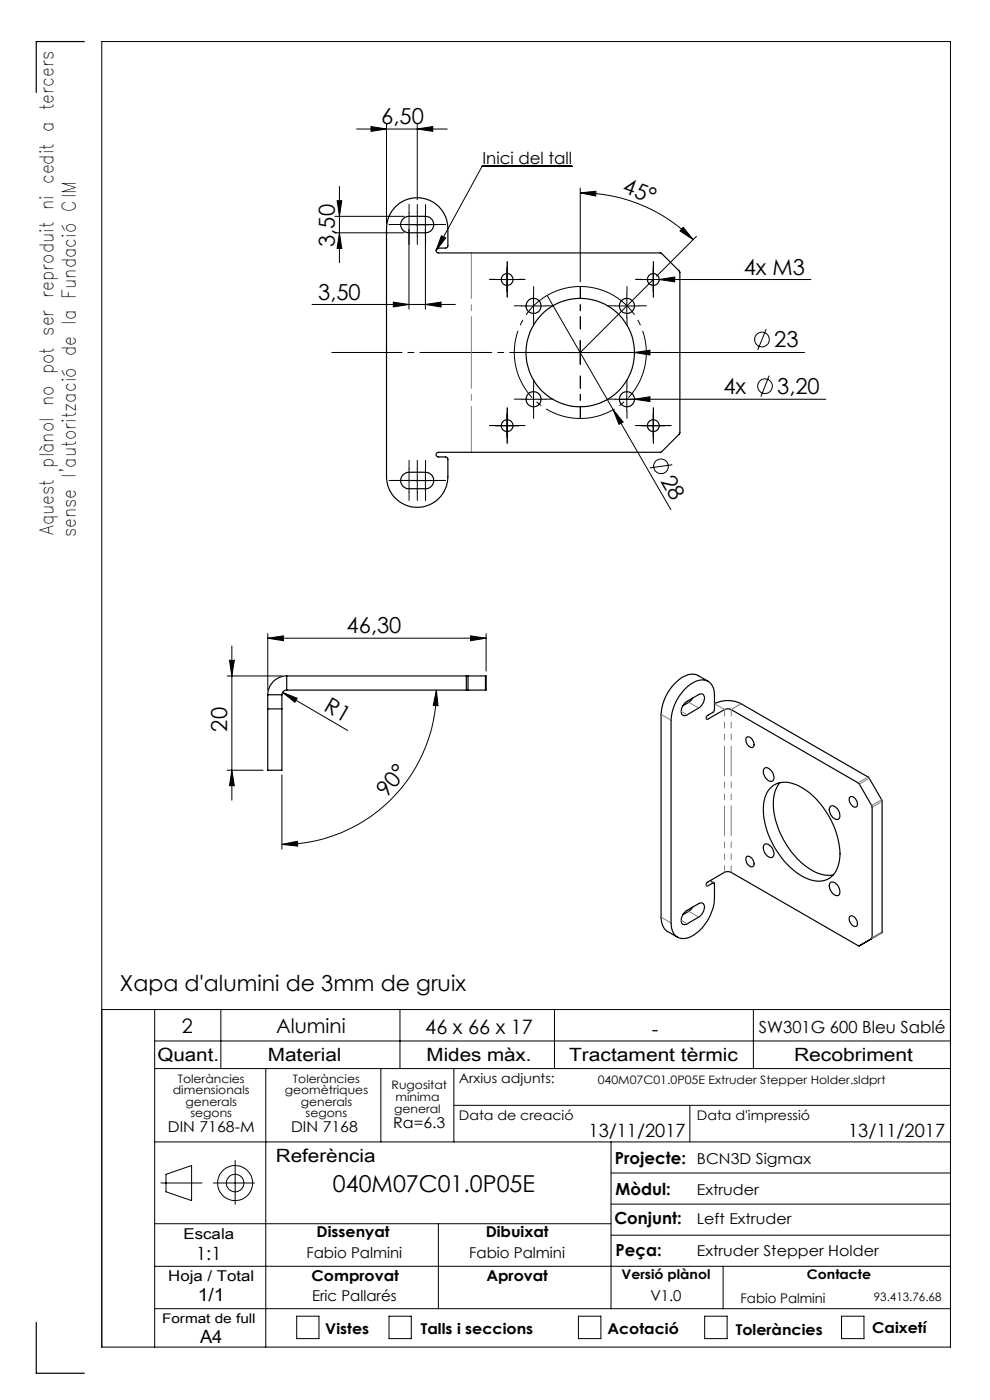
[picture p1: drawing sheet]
<svg xmlns="http://www.w3.org/2000/svg" width="210mm" height="297mm" viewBox="0 0 210 297" stroke-linecap="round" stroke-linejoin="round" font-family="sans-serif">
<g fill="none" stroke="#000" stroke-width=".21">
<path d="M72 39.5v16.2M75.6 27.4h19.3M78.7 26.8l3.3 .6-3.3 .5zM82 26.4v21M88.5 27.4l3.3-.6v1.1zM88.5 26.4v16M121.3 35.3h-19l-9.8 17.9M123.1 39.9v19.9M71 49.4h14.8M71 45.9h14.8M71.5 42.6h1l-.5 3.3zM72 49.4l.5 3.3h-1z"/>
<path d="M86 47.7h6.7M86.7 48.6v17M88.5 45.2v5M90.2 45.2v20.4M93.6 50l.9 .5-2 2.7zM105.1 59.3h5M107.6 56.8v5M123.1 40.9l3.3-.3v1zM123.1 40.9a34 34 0 0 1 23.9 9.9M136.1 59.3h35.9M138.6 56.8v5M138.6 59.3l-15.5 15.5"/>
<path d="M139.8 59.3l3.3-.5v1zM144.9 48.2l2.1 2.6-2.7-1.8zM147.7 50.1l-8.4 8.5M66.2 64.6h30.4M83.4 64.1l3.3 .5-3.3 .5zM90.2 64.6l3.4-.5v1zM110.7 64.9h5M111.6 74.8h59.1M113.2 62.4v5M116.1 62.7l14 24.2M123.1 72.3v5M130.5 64.9h5"/>
<path d="M133 62.4v5M134.6 74.8l3.3-.5v1zM162.5 69.8l-1.8 4.5M163.2 79.7l-1.8 4.4M88.5 99.4v5.1M90.2 99.4v5.1M105.1 90.3h5M107.6 87.8v5M110.7 84.7h5M113.2 82.2v5M130.1 86.9l2.1 2.6-.9 .5zM130.1 86.9l12.2 21.2"/>
<path d="M130.5 84.7h44.7M133 82.2v5M134.6 84.7l3.3-.5v1zM136.1 90.3h5M138.6 87.8v5M142.6 98.6l-4.8 .7M86 101.9h6.7M49.2 137.1v32.7M56.8 135.4l3.3-.5v1zM56.8 134.4v12M56.8 135.4h46.3M99.8 134.9l3.3 .5-3.3 .5z"/>
<path d="M103.1 134.4v8M48.2 143.4h11.6M48.7 140.1h1l-.5 3.3zM59.9 146.9l3.1 1.2-.5 .9zM59.9 146.9l13.9 8.1M92.6 146.4l.3 3.3-1-.1zM92.6 146.4a32.8 32.8 0 0 1-32.8 32.7M48.2 163.4h7.6M49.2 163.4l.5 3.3h-1zM59.8 179.1l3.3-.6v1zM59.8 164.4v15.8M21.6 214.2h180"/>
<path d="M32.8 214.2v71.6M46.8 214.2v12.5M84.8 214.2v12.5M117.6 214.2v12.5M159.8 214.2v12.5M32.8 220.8h168.8M32.8 226.7h168.8M56.4 226.7v59.1M80.8 226.7v15.5M96.3 226.7v15.5M96.3 234.5h105.3M146.3 234.5v7.7"/>
<path d="M32.8 259.6h96.8M32.8 242.2h168.8M34.1 251h8.8M35.2 249.1l5.4-1.8v7.4l-5.4-1.9zM45.3 251h8.7M49.9 246.2v9.3M93 259.6v18M129.6 242.2v35.4M129.6 255.4h72M129.6 248.8h72M32.8 277.6h168.8M32.8 268.6h168.8"/>
<path d="M62.9 279.2h4.8v4.8h-4.8zM82.5 279.2h4.7v4.8h-4.7zM122.7 279.2h4.8v4.8h-4.8zM129.6 262h72M149.5 279.2h4.7v4.8h-4.7zM153.4 268.6v9M178.5 279.2h4.8v4.8h-4.8zM21.6 285.8h180v-277h-180v277"/>
<circle cx="161.6" cy="72" r="1.55"/>
<circle cx="140.2" cy="98.9" r="1.56"/>
<circle cx="162.3" cy="81.9" r="1.56"/>
<circle cx="49.9" cy="251" r="3.7"/>
<circle cx="49.9" cy="251" r="1.86"/>
</g>
<path d="M123.1 60.8a14 14 0 0 0-12.3 20.7 14 14 0 0 0 24 .9 14 14 0 0 0-10.6-21.6h-1.1" fill="none" stroke="#000" stroke-width=".21" stroke-dasharray="15.2 1.3 1.3 1.3" stroke-dashoffset="1.7" stroke-linecap="butt"/>
<g fill="none" stroke="#000" stroke-width=".21" stroke-dasharray="15.2 1.3 1.3 1.3">
<path d="M84.3 47.6h-1.8M86 47.6h-1.7M86.8 47.6v2.5M86.8 47.6h2.5M86.8 47.6v-2.5M86.8 47.6h-2.5M86.8 50.1v1.8M86.8 45.1v-1.7M87.8 47.6h-1.8M88.5 50.1v1.8M88.5 45.1v-1.7M89.3 47.6h1.7"/>
<path d="M90.3 50.1v1.8M90.3 45.1v-1.7M91 47.6h1.8M92.8 47.6h1.7M105.1 59.3h-1.3M107.6 56.8v-1.3M110.1 59.3h1.2M136.1 59.3h-1.3M138.6 56.8v-1.3M141.1 59.3h1.2M107.6 61.8v1.2M110.7 64.9h-1.6"/>
<path d="M113.2 62.4v-1.6M113.2 67.4v1.6M115.7 64.9h1.6M130.5 64.9h-1.6M133 62.4v-1.6M133 67.4v1.6M135.5 64.9h1.6M138.6 61.8v1.2M86.8 99.4v-1.7M88.5 99.4v-1.7M90.3 99.4v-1.7M105.1 90.3h-1.3"/>
<path d="M107.6 87.8v-1.3M107.6 92.8v1.2M110.1 90.3h1.2M110.7 84.7h-1.6M113.2 82.2v-1.6M113.2 87.2v1.6M115.7 84.7h1.6M130.5 84.7h-1.6M133 82.2v-1.6M133 87.2v1.6M135.5 84.7h1.6M136.1 90.3h-1.3"/>
<path d="M138.6 87.8v-1.3M138.6 92.8v1.2M141.1 90.3h1.2M84.3 101.9h-1.8M86 101.9h-1.7M86.8 101.9v2.5M86.8 101.9h2.5M86.8 101.9v-2.5M86.8 101.9h-2.5M86.8 104.4v1.8M87.8 101.9h-1.8M88.5 104.4v1.8"/>
<path d="M89.3 101.9h1.7M90.3 104.4v1.8M91 101.9h1.8M92.8 101.9h1.7"/>
</g>
<path d="M118.1 74.8h-9M123.1 69.8v-9M123.1 79.8v9M128.1 74.8h9" fill="none" stroke="#000" stroke-width=".21" stroke-dasharray="15.2 1.3 1.3 1.3" stroke-dashoffset="12.6"/>
<path d="M142 74.8h-71.6" fill="none" stroke="#000" stroke-width=".21" stroke-dasharray="15.2 1.3 1.3 1.3" stroke-dashoffset=".4"/>
<g fill="none" stroke="#000" stroke-width=".25">
<path d="M17.9 8.8h-10.2v10.8M83.9 43.8a6.5 6.5 0 0 1 7.1-1.4 6.5 6.5 0 0 1 4 6.1v3.8l-.4 .3h-1.6a.51 .51 0 0 0-.5 .5 .51 .51 0 0 0 .5 .6h47.2l4 4v34.2l-3.9 3.9-47.3 .2a.49 .49 0 0 0-.5 .4 .49 .49 0 0 0 .5 .5h1.6l.3 .3 .1 3.9a6.5 6.5 0 0 1-6.5 6.5 6.5 6.5 0 0 1-6.5-6.5v-52.6a6.5 6.5 0 0 1 1.9-4.7zM85.5 46.4l.9-.5h3.8a1.75 1.75 0 0 1 1.8 1.7 1.75 1.75 0 0 1-1.8 1.8h-3.5a1.73 1.73 0 0 1-1.6-1.1 1.73 1.73 0 0 1 .4-1.9zM85.5 100.7l.9-.5h3.8a1.75 1.75 0 0 1 1.8 1.7 1.75 1.75 0 0 1-1.8 1.8h-3.5a1.73 1.73 0 0 1-1.6-1.1 1.73 1.73 0 0 1 .4-1.9zM56.8 150.4v13h3v-13M56.8 150.4h3M56.8 147.4h3M56.8 147.4v3M59.8 147.4v3M60.8 143.4a4 4 0 0 0-4 4M60.8 146.4a1.02 1.02 0 0 0-1 1M60.8 143.4v3"/>
<path d="M60.8 146.4h38.1M60.8 143.4h38.1M98.9 146.4h.4M98.9 143.4h.4M98.9 143.4v3M99.3 146.4h3.7M99.3 143.4h3.7M99.3 143.4v3M103 143.4h.1v3h-.1M103 143.4v3M145.3 149.2l2.9-1.8a.83 .83 0 0 1 1.1 0 .83 .83 0 0 1 .1 1.1l-.2 .6-.8 1-2.7 1.6a.84 .84 0 0 1-1-.1 .84 .84 0 0 1-.2-1.1l.4-.9zM146.9 148.1l-.8 .9-1.2 .7"/>
<path d="M150.2 144.5l-2.1-1.2a3.7 3.7 0 0 0-4.3 1.1 10.2 10.2 0 0 0-3.6 7.2v43a3.4 3.4 0 0 0 1.4 3l2.1 1.2M151.6 149.3a6.2 6.2 0 0 1 5.6 0l27.1 15.6 2.8 4.9v28l-4.8 2.9M158.4 156.4a1.41 1.41 0 0 1 1.3 2.2 1.48 1.48 0 0 1-1.3-2.2zM162.1 163.1a1.32 1.32 0 0 1 1.8 .9 1.12 1.12 0 0 1-.3 1.8 2.02 2.02 0 0 1-1.5-2.7zM162.2 179.1a1.87 1.87 0 0 1 1.7 2.7 1.42 1.42 0 0 1-1.8-1.2l-.2-1zM163.3 167.2a4.8 4.8 0 0 1 5.8-.7 17.4 17.4 0 0 1 8.9 12.6 7.7 7.7 0 0 1-1.4 6.7 4.9 4.9 0 0 1-5.9 .4 17.4 17.4 0 0 1-8.7-15.4l.3-1.8 .4-.9zM165.5 166a7.9 7.9 0 0 0-1.2 7 17.5 17.5 0 0 0 9.2 12.2l1.6 .5 1.6-.1M176.2 171a1.7 1.7 0 0 1 1.9 1.6 .79 .79 0 0 1-.2 1.1 .79 .79 0 0 1-1.1-.2 1.9 1.9 0 0 1-.6-2.5zM180.2 169.2a1.14 1.14 0 0 1 1.6 .9 .66 .66 0 0 1 0 .9 .66 .66 0 0 1-.8 .2 1.71 1.71 0 0 1-.8-2zM145.1 193.7l.4-.4 2.7-1.6a.82 .82 0 0 1 1.1 .1 .82 .82 0 0 1 .1 1l-.2 .6-.8 1-2.7 1.6a.84 .84 0 0 1-1-.1 .84 .84 0 0 1-.2-1zM146.9 192.4l-.8 1-1.2 .6M150.6 186.8l.8 .5"/>
<path d="M158.3 181.8a1.32 1.32 0 0 1 1.6 1.5 .57 .57 0 0 1-.3 .6 .57 .57 0 0 1-.7-.2 1.73 1.73 0 0 1-.6-1.9zM176.2 187.2a1.89 1.89 0 0 1 1.8 2.5 .99 .99 0 0 1-1.6-.5 1.62 1.62 0 0 1-.2-2zM180.2 194.4a1.01 1.01 0 0 1 1.5 .8 .76 .76 0 0 1 .2 .8 .76 .76 0 0 1-.7 .5 1.74 1.74 0 0 1-1-2.1zM184.4 199.4l-2.1 1.3M184.9 199.1l.1-28-2.7-4.8-27.2-15.8a1.5 1.5 0 0 0-1.4 0l-3.7 2.1a.46 .46 0 0 1-.2-.5 .46 .46 0 0 1 .3-.3l1.2-.7 .3-.5v-3.1a2.78 2.78 0 0 0-1.3-2.9 2.78 2.78 0 0 0-3.1 .1 10 10 0 0 0-4.9 8.1v43a2.89 2.89 0 0 0 2.4 3.3 6.5 6.5 0 0 0 5.3-3.6 10.4 10.4 0 0 0 1.6-5v-3.1l-.3-.1-1.3 .7a.46 .46 0 0 1-.2-.5 .46 .46 0 0 1 .3-.4l3.6-2a1.5 1.5 0 0 1 1.4 0l27.2 15.6M7.7 280.5v10.8h10.2"/>
<circle cx="107.6" cy="59.3" r="1.26"/>
<circle cx="138.6" cy="59.3" r="1.26"/>
<circle cx="113.2" cy="64.9" r="1.59"/>
<circle cx="123.1" cy="74.8" r="11.5"/>
<circle cx="133" cy="64.9" r="1.59"/>
<circle cx="107.6" cy="90.3" r="1.25"/>
<circle cx="113.2" cy="84.7" r="1.6"/>
<circle cx="133" cy="84.7" r="1.6"/>
<circle cx="138.6" cy="90.3" r="1.25"/>
</g>
<path d="M100 53.6v42.3" fill="none" stroke="#808080" stroke-width=".21" stroke-dasharray="15.2 1.3 1.3 1.3" stroke-dashoffset="5.5"/>
<g fill="#000">
<path d="M93.6 50l.9 .5-2 2.7zM139.8 59.3l3.3-.5v1zM134.6 74.8l3.3-.5v1zM130.1 86.9l2.1 2.6-.9 .5zM134.6 84.7l3.3-.5v1zM59.9 146.9l3.1 1.2-.5 .9z"/>
<path d="M88.5 27.4l3.3-.6v1.1zM78.7 26.8l3.3 .6-3.3 .5z"/>
<path d="M72 49.4l.5 3.3h-1zM71.5 42.6h1l-.5 3.3z"/>
<path d="M144.9 48.2l2.1 2.6-2.7-1.8zM123.1 40.9l3.3-.3v1z"/>
<path d="M83.4 64.1l3.3 .5-3.3 .5zM90.2 64.6l3.4-.5v1z"/>
<path d="M99.8 134.9l3.3 .5-3.3 .5zM56.8 135.4l3.3-.5v1z"/>
<path d="M48.7 140.1h1l-.5 3.3zM49.2 163.4l.5 3.3h-1z"/>
<path d="M59.8 179.1l3.3-.6v1zM92.6 146.4l.3 3.3-1-.1z"/>
</g>
<path d="M153.7 150.5v34.6M155.1 185.1v-34.6" fill="none" stroke="#808080" stroke-width=".21" stroke-dasharray="6.3 1.3 1.3 1.3 1.3 1.3" stroke-dashoffset="5"/>
<g fill="none" stroke="#808080" stroke-width=".21" stroke-dasharray="6.3 1.3 1.3 1.3 1.3 1.3">
<path d="M140.3 151.6l2.1 1.2M144.5 150.9l1.2 .7M146.1 149l2.1 1.2M149.8 152.3l.4 .3M153.7 150.5l-2.1-1.2M155.1 150.5l2.1-1.2M182 166.1l2.2-1.3M184.4 165.1l-2.1 1.2M184.9 170.9l2.1-1.3M187.1 170l-2.1 1.2M140.3 194.6l2.1 1.2M144.5 195.3l1.2 .7"/>
<path d="M146.1 193.3l2.1 1.2M149.8 187.7l.4 .2M151.2 187.3l-.7-.4M185 198.9l2.1-1.2M187 197.9l-2.1 1.2"/>
</g>
<text font-size="4.9" x="70.6" y="253">040M07C01.0P05E</text>
<g font-size="4.7">
<text x="80.9" y="26.3">6,50</text>
<text x="131.9" y="40.8" transform="rotate(20 131.9 40.8)">45°</text>
<text x="71" y="52.4" transform="rotate(-90 71 52.4)">3,50</text>
<text x="157.8" y="58.3">4x M3</text>
<text x="67.5" y="63.6">3,50</text>
<text x="164.2" y="73.7">23</text>
<text x="153.5" y="83.6">4x</text>
<text x="164.9" y="83.6">3,20</text>
<text x="140" y="102" transform="rotate(60 140 102)">28</text>
<text x="73.5" y="134.4">46,30</text>
<text x="48.2" y="155.2" transform="rotate(-90 48.2 155.2)">20</text>
<text x="68.5" y="150.7" transform="rotate(30 68.5 150.7)">R1</text>
<text x="82" y="169.3" transform="rotate(-50 82 169.3)">90°</text>
<text x="25.4" y="210.2">Xapa d'alumini de 3mm de gruix</text>
</g>
<g font-size="4.2">
<text x="38.6" y="219">2</text>
<text x="58.6" y="219.2">Alumini</text>
<text x="90.2" y="219.4">46 x 66 x 17</text>
<text x="138.3" y="219.7">-</text>
</g>
<g font-size="4">
<text x="11.3" y="113.5" transform="rotate(-90 11.3 113.5)">Aquest plànol no pot ser reproduit ni cedit a tercers</text>
<text x="16.1" y="114" transform="rotate(-90 16.1 114)">sense l'autorització de la Fundació CIM</text>
</g>
<g font-size="3.9">
<text x="33.4" y="225">Quant.</text>
<text x="56.8" y="225">Material</text>
<text x="90.5" y="225">Mides màx.</text>
<text x="120.7" y="225">Tractament tèrmic</text>
<text x="168.4" y="225">Recobriment</text>
<text x="124.8" y="241.3">13/11/2017</text>
<text x="179.9" y="241.3">13/11/2017</text>
<text x="58.5" y="246.5">Referència</text>
<text x="41.6" y="267.2">1:1</text>
<text x="41.9" y="276.1">1/1</text>
<text x="42.4" y="284.9">A4</text>
</g>
<g font-size="3.5">
<text x="102.3" y="34.7">Inici del tall</text>
<text x="161" y="219.2">SW301G 600 Bleu Sablé</text>
<text x="130.5" y="246.8">Projecte:</text>
<text x="130.6" y="253.4">Mòdul:</text>
<text x="130.3" y="259.8">Conjunt:</text>
<text x="130.6" y="266.4">Peça:</text>
</g>
<g font-size="3.2">
<text x="83.4" y="239.3">Ra=6.3</text>
<text x="35.6" y="240.1">DIN 7168-M</text>
<text x="61.7" y="240.1">DIN 7168</text>
<text x="147.8" y="246.8">BCN3D Sigmax</text>
<text x="147.8" y="253.4">Extruder</text>
<text x="38.9" y="262.9">Escala</text>
<text x="67.2" y="262.5">Dissenyat</text>
<text x="103" y="262.5">Dibuixat</text>
<text x="147.8" y="259.8">Left Extruder</text>
<text x="65" y="266.8">Fabio Palmini</text>
<text x="99.5" y="266.8">Fabio Palmini</text>
<text x="147.8" y="266.4">Extruder Stepper Holder</text>
<text x="35.7" y="271.7">Hoja / Total</text>
<text x="66.1" y="271.7">Comprovat</text>
<text x="103.2" y="271.7">Aprovat</text>
<text x="66.2" y="276.1">Eric Pallarés</text>
<text x="138" y="276.1">V1.0</text>
<text x="69" y="283.1">Vistes</text>
<text x="89.3" y="283.1">Talls i seccions</text>
<text x="128.8" y="283.1">Acotació</text>
<text x="156.1" y="283.2">Toleràncies</text>
<text x="185" y="282.8">Caixetí</text>
</g>
<g font-size="2.8">
<text x="97.3" y="229.6">Arxius adjunts:</text>
<text x="97.3" y="237.7">Data de creació</text>
<text x="147.8" y="237.7">Data d'impressió</text>
<text x="131.8" y="271.4">Versió plànol</text>
<text x="171.2" y="271.4">Contacte</text>
<text x="34.4" y="280.7">Format de full</text>
<text x="157.1" y="276.3">Fabio Palmini</text>
</g>
<g font-size="2.5">
<text x="36.7" y="232.1">dimensionals</text>
<text x="37.7" y="229.6">Toleràncies</text>
<text x="60.4" y="232.1">geomètriques</text>
<text x="62.1" y="229.6">Toleràncies</text>
<text x="83.1" y="231">Rugositat</text>
<text x="83.9" y="233.5">mínima</text>
<text x="126.8" y="229.9">040M07C01.0P05E Extruder Stepper Holder.sldprt</text>
<text x="39.4" y="234.6">generals</text>
<text x="40.4" y="237.1">segons</text>
<text x="63.8" y="234.6">generals</text>
<text x="64.8" y="237.1">segons</text>
<text x="83.6" y="236.2">general</text>
<text x="185.4" y="276.1">93.413.76.68</text>
</g>
</svg>
